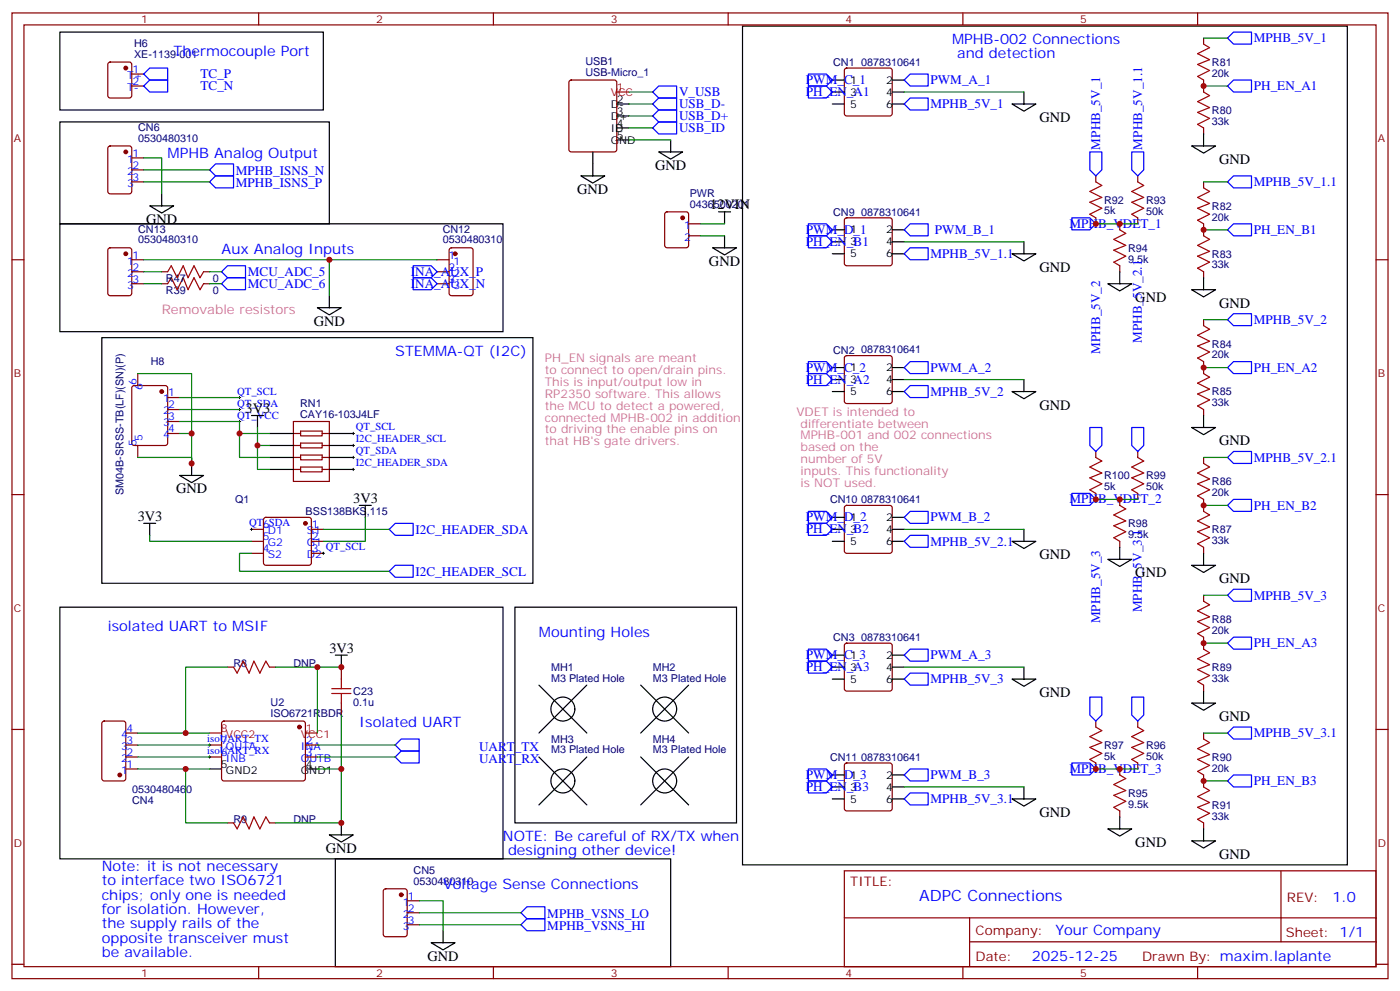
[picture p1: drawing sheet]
<svg xmlns="http://www.w3.org/2000/svg" width="412mm" height="292mm" viewBox="0 0 412 292" stroke-linecap="round" stroke-linejoin="round" font-family="sans-serif">
<g fill="none" stroke="#000" stroke-width=".35">
<path d="M17.6 9.5h77.6v22.9h-77.6zM218.7 7.7h178.2v246.9h-178.2zM17.6 35.9h79.4v30h-79.4zM181.7 34.1h3.5M181.7 30.6h3.5M181.7 37.7h3.5M245.2 30.6h3.5M245.2 23.6h3.5M245.2 27.1h3.5M262.8 30.6h3.5M262.8 23.6h3.5M262.8 27.1h3.5"/>
<path d="M298.1 30.6h7.1l-3.6 2.1zM301.6 27.1v3.5M354.5 39.4v3.6M47.6 57.1v3.5M171.1 51.8h7.1l-3.6 2.1zM174.6 44.7v7.1M181.7 41.2h3.5M194 44.7h7.1l-3.5 2.1zM197.6 41.2v3.5M351 43h7.1l-3.6 2.1zM17.6 65.9h130.6v31.7h-130.6zM44.1 60.6h7.1l-3.6 2.1z"/>
<path d="M209.9 73h7.1l-3.6 2.1zM211.7 62.4h3.5M213.4 62.4v3.5M213.4 69.4v3.6M245.2 67.7h3.5M245.2 71.2h3.5M245.2 74.7h3.5M262.8 67.7h3.5M262.8 71.2h3.5M262.8 74.7h3.5M298.1 74.7h7.1l-3.6 2.1zM301.6 71.2v3.5"/>
<path d="M30 99.4h127v72.3h-127zM93.5 90.6h7l-3.5 2.1zM97 87.1v3.5M326.3 83.5h7.1l-3.6 2.2zM329.8 80v3.5M351 85.3h7.1l-3.6 2.1zM354.5 81.8v3.5M245.2 108.2h3.5M245.2 111.8h3.5M245.2 115.3h3.5M262.8 108.2h3.5M262.8 111.8h3.5"/>
<path d="M262.8 115.3h3.5M298.1 115.3h7.1l-3.6 2.1zM301.6 111.8v3.5M52.9 140h7.1l-3.6 2.1zM56.4 136.5v3.5M74.1 122.3h3.5M75.8 122.3v3.6M79.4 127.6h7M79.4 131.2h7M79.4 134.7h7M79.4 138.2h7M97 127.6h7.1"/>
<path d="M97 131.2h7.1M97 134.7h7.1M97 138.2h7.1M351 125.9h7.1l-3.6 2.1zM354.5 122.3v3.6M42.3 154.1h3.6M44.1 154.1v3.5M105.8 148.8h3.6M107.6 148.8v3.5M245.2 152.3h3.5M245.2 155.9h3.5M245.2 159.4h3.5"/>
<path d="M262.8 152.3h3.5M262.8 155.9h3.5M262.8 159.4h3.5M298.1 159.4h7.1l-3.6 2.1zM301.6 155.9v3.5M17.6 178.8h130.6v74.1h-130.6zM151.7 178.8h65.3v63.5h-65.3zM326.3 164.7h7.1l-3.6 2.1zM329.8 161.1v3.6M351 166.4h7.1l-3.6 2.2zM354.5 162.9v3.5M98.8 192.9h3.5"/>
<path d="M100.5 192.9v3.5M245.2 192.9h3.5M245.2 196.4h3.5M245.2 200h3.5M262.8 192.9h3.5M262.8 196.4h3.5M262.8 200h3.5M298.1 200h7.1l-3.6 2.1zM301.6 196.4v3.6M158.7 201.7l14.2 14.1M172.9 201.7l-14.2 14.1M188.7 201.7l14.1 14.1"/>
<path d="M202.8 201.7l-14.1 14.1M351 207h7.1l-3.6 2.1zM354.5 203.5v3.5M61.7 226.4h3.6M90 226.4h3.5M158.7 222.9l14.2 14.1M172.9 222.9l-14.2 14.1M188.7 222.9l14.1 14.1M202.8 222.9l-14.1 14.1M245.2 228.2h3.5M245.2 231.7h3.5M245.2 235.2h3.5"/>
<path d="M262.8 228.2h3.5M262.8 231.7h3.5M262.8 235.2h3.5M298.1 235.2h7.1l-3.6 2.1zM301.6 231.7v3.5M97 245.8h7.1l-3.6 2.1zM98.8 252.9h98.8v31.7h-98.8zM100.5 242.3v3.5M326.3 244.1h7.1l-3.6 2.1zM329.8 240.5v3.6M351 247.6h7.1l-3.6 2.1zM354.5 244.1v3.5"/>
<path d="M127 277.6h7.1l-3.6 2.1zM130.5 274v3.6"/>
<circle cx="165.8" cy="208.8" r="3.5"/>
<circle cx="195.8" cy="208.8" r="3.5"/>
<circle cx="165.8" cy="229.9" r="3.5"/>
<circle cx="195.8" cy="229.9" r="3.5"/>
</g>
<g fill="none" stroke="#870000" stroke-width=".35">
<path d="M3.5 3.8h405.4v284.3h-405.4zM7.1 7.3h398.2v277.3h-398.2zM32 18.5l.5-.2h5.6l.7 .4v9.5l-.5 .6-5.8 .1-.7-.5-.1-9.4zM76.2 3.8v3.5M145.3 3.8v3.5M214.5 3.8v3.5M283.6 3.8v3.5M352.8 3.8v3.5M354.5 11.2v1.8M38.8 21.8h3.5M38.8 25.3h3.5M167.8 23.8l.5-.2h12.7l.6 .4 .1 20-.5 .7h-12.9l-.7-.4v-20z"/>
<path d="M248.9 20.2l.5-.2h12.7l.5 .2 .2 .5v12.7l-.2 .5-.5 .2h-12.7l-.5-.2-.2-.5v-12.7zM354.5 23.6v3.5M354.5 37.7v1.7M32 43.2l.5-.2h5.6l.7 .4v13l-.5 .6-5.8 .1-.7-.5-.1-12.9zM38.8 46.5h3.5M38.8 50h3.5M38.8 53.6h3.5M322.8 51.8v1.8M335.1 51.8v1.8M354.5 53.6v1.7M3.5 76.5h3.6M32 73.2l.5-.2h5.6l.7 .4v13l-.5 .6-5.8 .1-.7-.5-.1-12.9z"/>
<path d="M38.8 76.5h3.5M128.8 76.5h3.5M132.5 73.2l.5-.2h5.6l.7 .4v13l-.4 .6-5.9 .1-.7-.5v-12.9zM196 62.6l.5-.2h5.6l.7 .4v9.4l-.4 .7-5.9 .1-.7-.5v-9.4zM202.8 65.9h3.6M202.8 69.4h3.6M248.9 64.3l.5-.2h12.7l.5 .2 .2 .5v12.7l-.2 .5-.5 .2h-12.7l-.5-.2-.2-.5v-12.7zM322.8 64.1v1.8M329.8 65.9v1.8M329.8 78.2v1.8M335.1 64.1v1.8M354.5 65.9v3.5"/>
<path d="M405.3 76.5h3.6M38.8 83.5h3.5M38.8 80h3.5M47.6 83.5h1.8M47.6 80h1.8M60 83.5h1.7M60 80h1.7M128.8 83.5h3.5M128.8 80h3.5M354.5 80v1.8M354.5 94.1v1.8M39 113.7l.5-.2h9.2l.6 .5 .1 16.5-.5 .6-9.4 .1-.6-.5-.1-16.5z"/>
<path d="M40.6 110v3.5M49.4 117.1h3.5M248.9 104.9l.5-.2h12.7l.5 .2 .2 .5v12.7l-.2 .5-.5 .2h-12.7l-.5-.2-.2-.5v-12.7zM354.5 106.5v3.5M40.6 131.2v3.5M49.4 120.6h3.5M49.4 124.1h3.5M49.4 127.6h3.5M86.4 124.1h10.6v17.6h-10.6zM86.4 127.6h2.1M86.4 138.2h2.1M86.4 134.7h2.1"/>
<path d="M86.4 131.2h2.1M88.5 137.5h6.4v1.4h-6.4zM88.5 134h6.4v1.4h-6.4zM88.5 130.5h6.4v1.4h-6.4zM88.5 126.9h6.4v1.4h-6.4zM94.9 127.6h2.1M94.9 138.2h2.1M94.9 134.7h2.1M94.9 131.2h2.1M322.8 132.9v1.8M335.1 132.9v1.8M354.5 120.6v1.7"/>
<path d="M354.5 134.7v1.8M3.5 145.6h3.6M74.1 155.9h3.5M74.1 159.4h3.5M77.8 152.5l.5-.2h12.7l.5 .2 .2 .5v12.7l-.2 .5-.5 .2h-12.7l-.5-.2-.2-.5v-12.7zM91.7 155.9h3.5M91.7 159.4h3.5M248.9 149l.5-.2h12.7l.5 .2 .2 .5v12.7l-.2 .5-.5 .2h-12.7l-.5-.2-.2-.5v-12.7zM322.8 145.3v1.7M329.8 147v1.8M329.8 159.4v1.7M335.1 145.3v1.7"/>
<path d="M354.5 147v3.6M405.3 145.6h3.6M74.1 162.9h3.5M91.7 162.9h3.5M354.5 161.1v1.8M354.5 175.3v1.7M67 196.4h1.8M79.4 196.4h1.7M100.5 196.4v3.6M248.9 189.6l.5-.2h12.7l.5 .2 .2 .5v12.7l-.2 .5-.5 .2h-12.7l-.5-.3-.2-.4v-12.7zM354.5 187.6v3.5M3.5 214.8h3.6"/>
<path d="M30.2 212.5l.5-.2h5.6l.7 .4v16.5l-.4 .7h-5.9l-.7-.4v-16.5zM37 219.4h3.6M37 215.8h3.6M61.7 219.4h3.6M65.5 212.5l.5-.2h23.3l.5 .2 .2 .5-.1 16.5-.6 .4h-23.6l-.4-.7v-16.2zM90 219.4h3.5M100.5 207v3.5M322.8 212.3v1.8M335.1 212.3v1.8M354.5 201.7v1.8M354.5 215.8v1.8M405.3 214.8h3.6"/>
<path d="M37 222.9h3.6M37 226.4h3.6M61.7 222.9h3.6M90 222.9h3.5M248.9 224.9l.5-.3h12.7l.5 .3 .2 .5v12.7l-.2 .5-.5 .2h-12.7l-.5-.3-.2-.4v-12.7zM322.8 224.6v1.8M329.8 226.4v1.8M329.8 238.8v1.7M335.1 224.6v1.8M354.5 228.2v3.5M67 242.3h1.8M79.4 242.3h1.7"/>
<path d="M248.7 256.4h156.6v28.2h-156.6zM354.5 242.3v1.8M377.3 256.4v20.9M113.1 261.9l.5-.2h5.6l.7 .4v13l-.4 .6-5.9 .1-.7-.5v-12.9zM119.9 265.2h3.6M119.9 268.7h3.6M119.9 272.3h3.6M248.7 270.2h156.5M285.6 277.3h119.6M285.6 270.2v14.2M3.5 283.9h3.6M76.2 284.6v3.5"/>
<path d="M145.3 284.6v3.5M214.5 284.6v3.5M283.6 284.6v3.5M352.8 284.6v3.5M405.3 283.9h3.6"/>
</g>
<g fill="#870000" stroke="#870000" stroke-width=".35">
<circle cx="37" cy="20" r=".53"/>
<circle cx="201.1" cy="64.1" r=".53"/>
<circle cx="88.2" cy="214.1" r=".53"/>
<circle cx="35.3" cy="228.2" r=".53"/>
<circle cx="47.6" cy="115.3" r=".53"/>
<circle cx="90" cy="154.1" r=".53"/>
<circle cx="118.2" cy="263.5" r=".53"/>
<circle cx="37" cy="44.7" r=".53"/>
<circle cx="134.1" cy="74.7" r=".53"/>
<circle cx="37" cy="74.7" r=".53"/>
</g>
<path d="M181.7 27.1h3.5M61.7 215.8h3.6M90 215.8h3.5" fill="none" stroke="#f00" stroke-width=".35"/>
<g fill="none" stroke="#a10000" stroke-width=".35">
<path d="M354.5 13l1.8 1-3.5 1.8 3.5 1.8-3.5 1.4 3.5 1.7-3.5 1.8 1.7 1.1M354.5 27.1l1.8 1.1-3.5 1.7 3.5 1.8-3.5 1.4 3.5 1.8-3.5 1.7 1.7 1.1M322.8 53.6l1.8 1-3.6 1.8 3.6 1.7-3.6 1.4 3.6 1.8-3.6 1.8 1.8 1M335.1 53.6l1.8 1-3.5 1.8 3.5 1.7-3.5 1.4 3.5 1.8-3.5 1.8 1.7 1M354.5 55.3l1.8 1.1-3.5 1.7 3.5 1.8-3.5 1.4 3.5 1.8-3.5 1.7 1.7 1.1M329.8 67.7l1.8 1-3.5 1.8 3.5 1.7-3.5 1.5 3.5 1.7-3.5 1.8 1.7 1M354.5 69.4l1.8 1.1-3.5 1.7 3.5 1.8-3.5 1.4 3.5 1.8-3.5 1.8 1.7 1M49.4 83.5l1-1.7 1.8 3.5 1.8-3.5 1.4 3.5 1.7-3.5 1.8 3.5 1.1-1.8M49.4 80l1-1.8 1.8 3.6 1.8-3.6 1.4 3.6 1.7-3.6 1.8 3.6 1.1-1.8M354.5 95.9l1.8 1-3.5 1.8 3.5 1.8-3.5 1.4 3.5 1.7-3.5 1.8 1.7 1.1M354.5 110l1.8 1.1-3.5 1.7 3.5 1.8-3.5 1.4 3.5 1.8-3.5 1.7 1.7 1.1M322.8 134.7l1.8 1-3.6 1.8 3.6 1.8-3.6 1.4 3.6 1.8-3.6 1.7 1.8 1.1"/>
<path d="M335.1 134.7l1.8 1-3.5 1.8 3.5 1.8-3.5 1.4 3.5 1.8-3.5 1.7 1.7 1.1M354.5 136.5l1.8 1-3.5 1.8 3.5 1.7-3.5 1.5 3.5 1.7-3.5 1.8 1.7 1M329.8 148.8l1.8 1.1-3.5 1.7 3.5 1.8-3.5 1.4 3.5 1.8-3.5 1.7 1.7 1.1M354.5 150.6l1.8 1-3.5 1.8 3.5 1.8-3.5 1.4 3.5 1.7-3.5 1.8 1.7 1M354.5 177l1.8 1.1-3.5 1.7 3.5 1.8-3.5 1.4 3.5 1.8-3.5 1.7 1.7 1.1M68.8 196.4l1 1.8 1.8-3.5 1.8 3.5 1.4-3.5 1.8 3.5 1.7-3.5 1.1 1.7M100.5 200v2.8M354.5 191.1l1.8 1.1-3.5 1.8 3.5 1.7-3.5 1.4 3.5 1.8-3.5 1.8 1.7 1M97.7 204.2h5.7M97.7 202.8h5.7M100.5 204.2v2.8M322.8 214.1l1.8 1-3.6 1.8 3.6 1.8-3.6 1.4 3.6 1.7-3.6 1.8 1.8 1"/>
<path d="M335.1 214.1l1.8 1-3.5 1.8 3.5 1.8-3.5 1.4 3.5 1.7-3.5 1.8 1.7 1M354.5 217.6l1.8 1.1-3.5 1.7 3.5 1.8-3.5 1.4 3.5 1.8-3.5 1.7 1.7 1.1M329.8 228.2l1.8 1-3.5 1.8 3.5 1.8-3.5 1.4 3.5 1.7-3.5 1.8 1.7 1.1M354.5 231.7l1.8 1.1-3.5 1.7 3.5 1.8-3.5 1.4 3.5 1.8-3.5 1.7 1.7 1.1M68.8 242.3l1 1.8 1.8-3.6 1.8 3.6 1.4-3.6 1.8 3.6 1.7-3.6 1.1 1.8"/>
</g>
<g fill="none" stroke="#000" stroke-width=".29">
<path d="M70.2 117.1h.7M70.6 116.7v.7M70.2 124.1h.7M70.2 120.6h.7M70.6 120.2v.7M70.6 123.8v.7M103.7 127.6h.7M103.7 131.2h.7M103.7 134.7h.7M103.7 138.2h.7M104.1 127.3v.7M104.1 130.8v.7"/>
<path d="M104.1 134.3v.7M104.1 137.9v.7M73.7 155.9h.7M74.1 155.5v.7M94.9 162.9h.7M95.2 162.6v.7M61.4 219.4h.7M61.7 219v.7M61.4 222.9h.7M61.7 222.5v.7"/>
</g>
<g fill="none" stroke="#00f" stroke-width=".35">
<path d="M361.6 11.2l1.8-1.7h5.3v3.5h-5.3zM44.1 20h5.3v3.6h-5.3l-1.8-1.8zM44.1 23.6h5.3v3.5h-5.3l-1.8-1.8zM192.3 27.1l1.7-1.8h5.3v3.6h-5.3zM192.3 30.6l1.7-1.7h5.3v3.5h-5.3zM192.3 37.7l1.7-1.8h5.3v3.5h-5.3zM194 32.4h5.3v3.5h-5.3l-1.7-1.8zM238.1 21.8h5.3l1.8 1.8-1.8 1.7h-5.3zM238.1 25.3h5.3l1.8 1.8-1.8 1.8h-5.3zM266.3 23.6l1.8-1.8h5.3v3.5h-5.3zM266.3 30.6l1.8-1.7h5.3v3.5h-5.3zM363.4 23.6h5.3v3.5h-5.3l-1.8-1.8z"/>
<path d="M61.7 53.6l1.8-1.8h5.3v3.5h-5.3zM61.7 50l1.8-1.7h5.3v3.5h-5.3zM321 44.7h3.6v5.3l-1.8 1.8-1.8-1.8zM333.4 44.7h3.5v5.3l-1.8 1.8-1.7-1.8zM363.4 51.8h5.3v3.5h-5.3l-1.8-1.7zM67 78.2h5.3v3.6h-5.3l-1.7-1.8zM121.7 78.2h5.3l1.8 1.8-1.8 1.8h-5.3zM238.1 69.4h5.3l1.8 1.8-1.8 1.8h-5.3zM238.1 65.9h5.3l1.8 1.8-1.8 1.7h-5.3zM268.1 65.9h5.3v3.5h-5.3l-1.8-1.7zM268.1 73h5.3v3.5h-5.3l-1.8-1.8zM315.7 64.1h5.3l1.8 1.8-1.8 1.8h-5.3z"/>
<path d="M363.4 65.9h5.3v3.5h-5.3l-1.8-1.7zM67 81.8h5.3v3.5h-5.3l-1.7-1.8zM121.7 81.8h5.3l1.8 1.7-1.8 1.8h-5.3zM363.4 92.4h5.3v3.5h-5.3l-1.8-1.8zM238.1 106.5h5.3l1.8 1.7-1.8 1.8h-5.3zM238.1 110h5.3l1.8 1.8-1.8 1.7h-5.3zM268.1 106.5h5.3v3.5h-5.3l-1.8-1.8zM268.1 113.5h5.3v3.6h-5.3l-1.8-1.8zM363.4 106.5h5.3v3.5h-5.3l-1.8-1.8zM321 125.9h3.6v5.3l-1.8 1.7-1.8-1.7zM333.4 125.9h3.5v5.3l-1.8 1.7-1.7-1.7zM361.6 134.7l1.8-1.8h5.3v3.6h-5.3z"/>
<path d="M116.4 154.1h5.3v3.5h-5.3l-1.7-1.7zM238.1 150.6h5.3l1.8 1.7-1.8 1.8h-5.3zM238.1 154.1h5.3l1.8 1.8-1.8 1.7h-5.3zM266.3 152.3l1.8-1.7h5.3v3.5h-5.3zM268.1 157.6h5.3v3.5h-5.3l-1.8-1.7zM315.7 145.3h5.3l1.8 1.7-1.8 1.8h-5.3zM363.4 147h5.3v3.6h-5.3l-1.8-1.8zM116.4 166.4h5.3v3.6h-5.3l-1.7-1.8zM363.4 173.5h5.3v3.5h-5.3l-1.8-1.7zM238.1 191.1h5.3l1.8 1.8-1.8 1.8h-5.3zM238.1 194.7h5.3l1.8 1.7-1.8 1.8h-5.3zM266.3 192.9l1.8-1.8h5.3v3.6h-5.3z"/>
<path d="M266.3 200l1.8-1.8h5.3v3.5h-5.3zM361.6 189.4l1.8-1.8h5.3v3.5h-5.3zM118.2 217.6h5.3v3.5h-5.3l-1.8-1.7zM321 205.2h3.6v5.3l-1.8 1.8-1.8-1.8zM333.4 205.2h3.5v5.3l-1.8 1.8-1.7-1.8zM363.4 214.1h5.3v3.5h-5.3l-1.8-1.8zM118.2 221.1h5.3v3.5h-5.3l-1.8-1.7zM238.1 226.4h5.3l1.8 1.8-1.8 1.7h-5.3zM238.1 229.9h5.3l1.8 1.8-1.8 1.8h-5.3zM268.1 226.4h5.3v3.5h-5.3l-1.8-1.7zM268.1 233.5h5.3v3.5h-5.3l-1.8-1.8zM315.7 224.6h5.3l1.8 1.8-1.8 1.8h-5.3z"/>
<path d="M363.4 228.2h5.3v3.5h-5.3l-1.8-1.8zM153.5 268.7l1.7-1.7h5.3v3.5h-5.3zM153.5 272.3l1.7-1.8h5.3v3.5h-5.3z"/>
</g>
<g fill="none" stroke="#008700" stroke-width=".35">
<path d="M354.5 11.2h7.1M185.2 37.7h7.1M185.2 34.1h7.1M185.2 30.6h7.1M185.2 27.1h7.1M266.3 27.1h35.3M354.5 25.3h7.1M42.3 46.5h5.3v10.6M42.3 53.6h19.4M42.3 50h19.4M185.2 41.2h12.4M354.5 53.6h7.1"/>
<path d="M42.3 76.5h54.7M128.8 76.5h-31.8v10.6M206.4 65.9h7M206.4 69.4h7M266.3 71.2h35.3M322.8 65.9h12.3M354.5 67.7h7.1M42.3 83.5h5.3M42.3 80h5.3M61.7 83.5h3.6M61.7 80h3.6M354.5 94.1h7.1"/>
<path d="M40.6 110h15.8v17.6M52.9 117.1h17.7M266.3 111.8h35.3M354.5 108.2h7.1M52.9 127.6h3.5v8.9v-1.8h-15.8M52.9 124.1h17.7v3.5h8.8M52.9 120.6h17.7M70.6 127.6v7.1h8.8M75.8 125.9v5.3h3.6M75.8 131.2v7h3.6M354.5 134.7h7.1M44.1 157.6v1.8h30"/>
<path d="M95.2 155.9h19.5M107.6 152.3v7.1h-12.4M266.3 155.9h35.3M322.8 147h12.3M354.5 148.8h7.1M74.1 162.9h-3.5v5.3h44.1M354.5 175.3h7.1M67 196.4h-12.3v19.4M81.1 196.4h12.4M100.5 196.4h-7v19.4M266.3 196.4h35.3M354.5 189.4h7.1"/>
<path d="M40.6 215.8h21.1M40.6 219.4h21.1M93.5 219.4h22.9M100.5 210.5v15.9h-7M354.5 215.8h7.1M40.6 226.4h21.1M40.6 222.9h21.1M54.7 226.4v15.9h12.3M93.5 222.9h22.9M100.5 226.4v15.9h-19.4M266.3 231.7h35.3M322.8 226.4h12.3"/>
<path d="M354.5 229.9h7.1M123.5 265.2h7v8.8M123.5 272.3h30M123.5 268.7h30"/>
</g>
<g fill="#c00">
<circle cx="100.5" cy="196.4" r=".88"/>
<circle cx="54.7" cy="215.8" r=".88"/>
<circle cx="93.5" cy="196.4" r=".88"/>
<circle cx="54.7" cy="226.4" r=".88"/>
<circle cx="100.5" cy="226.4" r=".88"/>
<circle cx="100.5" cy="242.3" r=".88"/>
<circle cx="56.4" cy="127.6" r=".88"/>
<circle cx="56.4" cy="136.5" r=".88"/>
<circle cx="75.8" cy="131.2" r=".88"/>
<circle cx="70.6" cy="127.6" r=".88"/>
<circle cx="354.5" cy="25.3" r=".88"/>
<circle cx="354.5" cy="67.7" r=".88"/>
<circle cx="354.5" cy="108.2" r=".88"/>
<circle cx="354.5" cy="148.8" r=".88"/>
<circle cx="354.5" cy="189.4" r=".88"/>
<circle cx="354.5" cy="229.9" r=".88"/>
<circle cx="329.8" cy="65.9" r=".88"/>
<circle cx="329.8" cy="226.4" r=".88"/>
<circle cx="329.8" cy="147" r=".88"/>
<circle cx="322.8" cy="65.9" r=".88"/>
<circle cx="322.8" cy="147" r=".88"/>
<circle cx="322.8" cy="226.4" r=".88"/>
<circle cx="97" cy="76.5" r=".88"/>
</g>
<text font-size="4.6" fill="#00f" x="270.8" y="265.4">ADPC Connections</text>
<g font-size="4.2" fill="#00f">
<text x="51.2" y="16.5">Thermocouple Port</text>
<text x="280.5" y="13">MPHB-002 Connections</text>
<text x="281.9" y="17.2">and detection</text>
<text x="49.4" y="46.5">MPHB Analog Output</text>
<text x="65.3" y="74.7">Aux Analog Inputs</text>
<text x="116.4" y="104.7">STEMMA-QT (I2C)</text>
<text x="31.7" y="185.8">isolated UART to MSIF</text>
<text x="158.7" y="187.6">Mounting Holes</text>
<text x="105.8" y="214.1">Isolated UART</text>
<text x="148.2" y="247.6">NOTE: Be careful of RX/TX when</text>
<text x="149.7" y="251.8">designing other device!</text>
<text x="30" y="256.4">Note: it is not necessary</text>
<text x="30" y="260.6">to interface two ISO6721</text>
<text x="130.5" y="261.7">Voltage Sense Connections</text>
<text x="30" y="264.9">chips; only one is needed</text>
<text x="30" y="269.1">for isolation. However,</text>
<text x="392.5" y="265.7">1.0</text>
<text x="30" y="273.3">the supply rails of the</text>
<text x="310.9" y="275.2">Your Company</text>
<text x="30" y="277.6">opposite transceiver must</text>
<text x="30" y="281.8">be available.</text>
<text x="304" y="283">2025-12-25</text>
</g>
<g font-size="4.2">
<text x="306.2" y="35.9">GND</text>
<text x="193" y="50">GND</text>
<text x="359.1" y="48.3">GND</text>
<text x="170" y="57.1">GND</text>
<text x="43" y="65.9">GND</text>
<text x="209.2" y="61.7">12VIN</text>
<text x="208.8" y="78.2">GND</text>
<text x="306.2" y="80">GND</text>
<text x="334.4" y="88.8">GND</text>
<text x="92.4" y="95.9">GND</text>
<text x="359.1" y="90.6">GND</text>
<text x="72.3" y="121.6">3V3</text>
<text x="306.2" y="120.6">GND</text>
<text x="359.1" y="131.2">GND</text>
<text x="51.9" y="145.3">GND</text>
<text x="104.1" y="148.1">3V3</text>
<text x="40.6" y="153.4">3V3</text>
<text x="306.2" y="164.7">GND</text>
<text x="334.4" y="170">GND</text>
<text x="359.1" y="171.7">GND</text>
<text x="97" y="192.2">3V3</text>
<text x="306.2" y="205.2">GND</text>
<text x="359.1" y="212.3">GND</text>
<text x="306.2" y="240.5">GND</text>
<text x="96" y="251.1">GND</text>
<text x="334.4" y="249.3">GND</text>
<text x="359.1" y="252.9">GND</text>
<text x="125.9" y="282.9">GND</text>
</g>
<g font-size="3.9" fill="#00f">
<text x="369.4" y="12.5">MPHB_5V_1</text>
<text x="59.1" y="23.1">TC_P</text>
<text x="59.1" y="26.6">TC_N</text>
<text x="200" y="28.3">V_USB</text>
<text x="237.4" y="24.8">PWM_C_1</text>
<text x="237.4" y="28.3">PH_EN_A1</text>
<text x="274.1" y="24.8">PWM_A_1</text>
<text x="369.4" y="26.6">PH_EN_A1</text>
<text x="200" y="31.9">USB_D-</text>
<text x="200" y="35.4">USB_D+</text>
<text x="274.1" y="31.9">MPHB_5V_1</text>
<text x="200" y="38.9">USB_ID</text>
<text x="324" y="44" transform="rotate(-90 324 44)">MPHB_5V_1</text>
<text x="336.4" y="44" transform="rotate(-90 336.4 44)">MPHB_5V_1.1</text>
<text x="69.5" y="51.6">MPHB_ISNS_N</text>
<text x="69.5" y="55.1">MPHB_ISNS_P</text>
<text x="369.4" y="54.8">MPHB_5V_1.1</text>
<text x="237.4" y="68.9">PWM_D_1</text>
<text x="275.4" y="68.9">PWM_B_1</text>
<text x="315" y="67.2">MPHB_VDET_1</text>
<text x="369.4" y="68.9">PH_EN_B1</text>
<text x="237.4" y="72.4">PH_EN_B1</text>
<text x="274.1" y="76">MPHB_5V_1.1</text>
<text x="73" y="81.2">MCU_ADC_5</text>
<text x="121" y="81.3">INA_AUX_P</text>
<text x="73" y="84.8">MCU_ADC_6</text>
<text x="121" y="84.8">INA_AUX_N</text>
<text x="369.4" y="95.4">MPHB_5V_2</text>
<text x="336.4" y="101" transform="rotate(-90 336.4 101)">MPHB_5V_2.1</text>
<text x="324" y="104.1" transform="rotate(-90 324 104.1)">MPHB_5V_2</text>
<text x="237.4" y="109.4">PWM_C_2</text>
<text x="237.4" y="112.9">PH_EN_A2</text>
<text x="274.1" y="109.4">PWM_A_2</text>
<text x="369.4" y="109.5">PH_EN_A2</text>
<text x="274.1" y="116.5">MPHB_5V_2</text>
<text x="369.4" y="135.9">MPHB_5V_2.1</text>
<text x="315" y="148.2">MPHB_VDET_2</text>
<text x="237.4" y="153.5">PWM_D_2</text>
<text x="274.1" y="153.5">PWM_B_2</text>
<text x="369.4" y="150.1">PH_EN_B2</text>
<text x="122.4" y="157.1">I2C_HEADER_SDA</text>
<text x="237.4" y="157">PH_EN_B2</text>
<text x="274.1" y="160.7">MPHB_5V_2.1</text>
<text x="122.4" y="169.5">I2C_HEADER_SCL</text>
<text x="369.4" y="176.5">MPHB_5V_3</text>
<text x="324" y="183.5" transform="rotate(-90 324 183.5)">MPHB_5V_3</text>
<text x="336.4" y="180.3" transform="rotate(-90 336.4 180.3)">MPHB_5V_3.1</text>
<text x="369.4" y="190.6">PH_EN_A3</text>
<text x="237.4" y="194.1">PWM_C_3</text>
<text x="237.4" y="197.6">PH_EN_A3</text>
<text x="274.1" y="194.1">PWM_A_3</text>
<text x="274.1" y="201.1">MPHB_5V_3</text>
<text x="141.1" y="221.1">UART_TX</text>
<text x="369.4" y="217.1">MPHB_5V_3.1</text>
<text x="141.1" y="224.6">UART_RX</text>
<text x="315" y="227.6">MPHB_VDET_3</text>
<text x="237.4" y="229.3">PWM_D_3</text>
<text x="237.4" y="232.9">PH_EN_B3</text>
<text x="274.1" y="229.3">PWM_B_3</text>
<text x="369.4" y="231.2">PH_EN_B3</text>
<text x="274.1" y="236.5">MPHB_5V_3.1</text>
<text x="161.2" y="270.3">MPHB_VSNS_LO</text>
<text x="161.2" y="273.8">MPHB_VSNS_HI</text>
</g>
<text font-size="3.9" fill="#c69" x="47.6" y="92.4">Removable resistors</text>
<g font-size="3.9" fill="#800">
<text x="250.5" y="261">TITLE:</text>
<text x="379.1" y="265.7">REV:</text>
<text x="287.4" y="275.2">Company:</text>
<text x="378.7" y="275.8">Sheet: 1/1</text>
<text x="287.4" y="282.9">Date:</text>
<text x="336.4" y="282.9">Drawn By: maxim.laplante</text>
</g>
<g font-size="3.5" fill="#c69">
<text x="160.5" y="106.5">PH_EN signals are meant</text>
<text x="160.5" y="110">to connect to open/drain pins.</text>
<text x="160.5" y="113.5">This is input/output low in</text>
<text x="160.5" y="117.1">RP2350 software. This allows</text>
<text x="160.5" y="120.6">the MCU to detect a powered,</text>
<text x="160.5" y="124.1">connected MPHB-002 in addition</text>
<text x="234.6" y="122.3">VDET is intended to</text>
<text x="235.8" y="125.9">differentiate between</text>
<text x="160.5" y="127.6">to driving the enable pins on</text>
<text x="160.5" y="131.2">that HB's gate drivers.</text>
<text x="235.8" y="129.4">MPHB-001 and 002 connections</text>
<text x="235.8" y="132.9">based on the</text>
<text x="235.8" y="136.5">number of 5V</text>
<text x="235.8" y="140">inputs. This functionality</text>
<text x="235.8" y="143.5">is NOT used.</text>
</g>
<g font-size="3.2" fill="#800">
<text x="41.6" y="6.8">1</text>
<text x="110.8" y="6.8">2</text>
<text x="179.9" y="6.8">3</text>
<text x="249.1" y="6.8">4</text>
<text x="318.2" y="6.8">5</text>
<text x="4.1" y="41.9">A</text>
<text x="405.9" y="41.9">A</text>
<text x="4.1" y="111.1">B</text>
<text x="405.9" y="111.1">B</text>
<text x="4.1" y="180.2">C</text>
<text x="405.9" y="180.2">C</text>
<text x="4.1" y="249.3">D</text>
<text x="405.9" y="249.3">D</text>
<text x="41.6" y="287.6">1</text>
<text x="110.8" y="287.6">2</text>
<text x="179.9" y="287.6">3</text>
<text x="249.1" y="287.6">4</text>
<text x="318.2" y="287.6">5</text>
</g>
<g font-size="3.2" fill="#000080">
<text x="39.5" y="17">XE-1139-001</text>
<text x="39.5" y="13.9">H6</text>
<text x="172.4" y="22.3">USB-Micro_1</text>
<text x="172.4" y="19.1">USB1</text>
<text x="245.4" y="19.4">CN1</text>
<text x="253.7" y="19.4">0878310641</text>
<text x="357" y="22.6">20k</text>
<text x="357" y="19.4">R81</text>
<text x="357" y="33.5">R80</text>
<text x="40.7" y="41.7">0530480310</text>
<text x="40.7" y="38.5">CN6</text>
<text x="357" y="36.7">33k</text>
<text x="203.2" y="58.1">PWR</text>
<text x="325.3" y="60">R92</text>
<text x="337.6" y="60">R93</text>
<text x="203.2" y="61.3">0436500201</text>
<text x="245.4" y="63.5">CN9</text>
<text x="253.7" y="63.5">0878310641</text>
<text x="325.3" y="63.1">5k</text>
<text x="337.6" y="63.2">50k</text>
<text x="357" y="64.9">20k</text>
<text x="357" y="61.8">R82</text>
<text x="40.7" y="71.7">0530480310</text>
<text x="40.7" y="68.5">CN13</text>
<text x="130.4" y="71.7">0530480310</text>
<text x="130.4" y="68.5">CN12</text>
<text x="332.3" y="77.3">9.5k</text>
<text x="332.3" y="74.1">R94</text>
<text x="357" y="75.9">R83</text>
<text x="48.9" y="82.9">R47</text>
<text x="62.7" y="82.9">0</text>
<text x="357" y="79.1">33k</text>
<text x="48.9" y="86.4">R39</text>
<text x="62.7" y="86.4">0</text>
<text x="44.4" y="107.6">H8</text>
<text x="245.4" y="104.1">CN2</text>
<text x="253.7" y="104.1">0878310641</text>
<text x="357" y="105.5">20k</text>
<text x="357" y="102.3">R84</text>
<text x="88.4" y="119.9">RN1</text>
<text x="357" y="119.6">33k</text>
<text x="357" y="116.4">R85</text>
<text x="88.4" y="123">CAY16-103J4LF</text>
<text x="325.3" y="141.1">R100</text>
<text x="337.6" y="141.1">R99</text>
<text x="357" y="142.9">R86</text>
<text x="36.4" y="145.8" transform="rotate(-90 36.4 145.8)">SM04B-SRSS-TB(LF)(SN)(P)</text>
<text x="69.2" y="148.2">Q1</text>
<text x="244.5" y="148.2">CN10</text>
<text x="253.7" y="148.2">0878310641</text>
<text x="325.3" y="144.3">5k</text>
<text x="337.6" y="144.3">50k</text>
<text x="357" y="146.1">20k</text>
<text x="90" y="151.7">BSS138BKS,115</text>
<text x="332.3" y="155.2">R98</text>
<text x="332.3" y="158.4">9.5k</text>
<text x="357" y="160.2">33k</text>
<text x="357" y="157">R87</text>
<text x="357" y="183.5">R88</text>
<text x="245.4" y="188.8">CN3</text>
<text x="253.7" y="188.7">0878310641</text>
<text x="357" y="186.7">20k</text>
<text x="68.8" y="196.4">R8</text>
<text x="86.4" y="196.4">DNP</text>
<text x="162.3" y="197.5">MH1</text>
<text x="192.3" y="197.5">MH2</text>
<text x="357" y="197.6">R89</text>
<text x="162.3" y="200.7">M3 Plated Hole</text>
<text x="192.3" y="200.7">M3 Plated Hole</text>
<text x="357" y="200.8">33k</text>
<text x="79.7" y="207.8">U2</text>
<text x="104.1" y="207.8">0.1u</text>
<text x="104.1" y="204.6">C23</text>
<text x="79.7" y="211">ISO6721RBDR</text>
<text x="162.3" y="221.8">M3 Plated Hole</text>
<text x="162.3" y="218.7">MH3</text>
<text x="192.3" y="221.8">M3 Plated Hole</text>
<text x="192.3" y="218.7">MH4</text>
<text x="325.3" y="220.5">R97</text>
<text x="337.6" y="220.5">R96</text>
<text x="244.5" y="224">CN11</text>
<text x="253.7" y="224">0878310641</text>
<text x="325.3" y="223.7">5k</text>
<text x="337.6" y="223.7">50k</text>
<text x="357" y="227.2">20k</text>
<text x="357" y="224">R90</text>
<text x="38.9" y="233.6">0530480460</text>
<text x="38.9" y="236.8">CN4</text>
<text x="332.3" y="237.8">9.5k</text>
<text x="332.3" y="234.6">R95</text>
<text x="357" y="238.1">R91</text>
<text x="68.8" y="242.3">R9</text>
<text x="86.4" y="242.3">DNP</text>
<text x="357" y="241.3">33k</text>
<text x="121.8" y="257.2">CN5</text>
<text x="121.8" y="260.4">0530480310</text>
</g>
<g font-size="3.2" fill="#00f">
<text x="37.5" y="23.2">T+</text>
<text x="39" y="21.4">1</text>
<text x="37.5" y="26.7">T-</text>
<text x="39" y="25">2</text>
<text x="37.5" y="47.9">1</text>
<text x="39" y="46.1">1</text>
<text x="37.5" y="51.4">2</text>
<text x="39" y="49.7">2</text>
<text x="39" y="53.2">3</text>
<text x="37.5" y="55">3</text>
<text x="201.5" y="67.3">1</text>
<text x="201.5" y="70.8">2</text>
<text x="37.5" y="77.9">1</text>
<text x="39" y="76.1">1</text>
<text x="132.1" y="76.1">1</text>
<text x="133.6" y="77.9">1</text>
<text x="37.5" y="81.4">2</text>
<text x="39" y="79.7">2</text>
<text x="39" y="83.2">3</text>
<text x="132.1" y="79.7">2</text>
<text x="132.1" y="83.2">3</text>
<text x="133.6" y="81.4">2</text>
<text x="37.5" y="84.9">3</text>
<text x="133.6" y="84.9">3</text>
<text x="40.2" y="113.3" transform="rotate(-90 40.2 113.3)">6</text>
<text x="42" y="114.8" transform="rotate(-90 42 114.8)">6</text>
<text x="48.1" y="118.5">1</text>
<text x="49.6" y="116.7">1</text>
<text x="69.8" y="116.2">QT_SCL</text>
<text x="69.8" y="119.7">QT_SDA</text>
<text x="48.1" y="122">2</text>
<text x="48.1" y="125.5">3</text>
<text x="49.6" y="120.2">2</text>
<text x="49.6" y="123.8">3</text>
<text x="69.8" y="123.2">QT_VCC</text>
<text x="40.2" y="131.3" transform="rotate(-90 40.2 131.3)">5</text>
<text x="42" y="129.9" transform="rotate(-90 42 129.9)">5</text>
<text x="48.1" y="129">4</text>
<text x="49.6" y="127.3">4</text>
<text x="104.8" y="126.8">QT_SCL</text>
<text x="104.8" y="130.3">I2C_HEADER_SCL</text>
<text x="104.8" y="133.8">QT_SDA</text>
<text x="104.8" y="137.3">I2C_HEADER_SDA</text>
<text x="73.4" y="155">QT_SDA</text>
<text x="77.4" y="155.5">6</text>
<text x="91.9" y="155.5">1</text>
<text x="77.4" y="159">5</text>
<text x="78.9" y="157.3">D1</text>
<text x="78.9" y="160.8">G2</text>
<text x="90.4" y="160.8">G1</text>
<text x="90.4" y="157.3">S1</text>
<text x="91.9" y="159">2</text>
<text x="77.4" y="162.6">4</text>
<text x="78.9" y="164.3">S2</text>
<text x="90.4" y="164.3">D2</text>
<text x="91.9" y="162.6">3 QT_SCL</text>
<text x="37.2" y="215.5">4</text>
<text x="35.7" y="220.8">3</text>
<text x="35.7" y="217.2">4</text>
<text x="37.2" y="219">3</text>
<text x="61" y="218.5">isoUART_TX</text>
<text x="65.1" y="219">7</text>
<text x="66.6" y="220.8">OUTA</text>
<text x="88.7" y="220.8">INA</text>
<text x="90.1" y="219">2</text>
<text x="35.7" y="227.8">1</text>
<text x="35.7" y="224.3">2</text>
<text x="37.2" y="226.1">1</text>
<text x="37.2" y="222.5">2</text>
<text x="61" y="222">isoUART_RX</text>
<text x="65.1" y="222.5">6</text>
<text x="66.6" y="224.3">INB</text>
<text x="88.7" y="224.3">OUTB</text>
<text x="90.1" y="222.5">3</text>
<text x="118.6" y="266.6">1</text>
<text x="120.1" y="264.9">1</text>
<text x="120.1" y="268.4">2</text>
<text x="118.6" y="270.2">2</text>
<text x="118.6" y="273.7">3</text>
<text x="120.1" y="271.9">3</text>
</g>
<g font-size="3.2" fill="#f00">
<text x="179.9" y="28.2">VCC</text>
<text x="181.7" y="26.7">1</text>
<text x="65.1" y="215.5">8</text>
<text x="90.1" y="215.5">1</text>
<text x="66.6" y="217.2">VCC2</text>
<text x="88.7" y="217.2">VCC1</text>
</g>
<g font-size="3.2">
<text x="250.5" y="24.6">1</text>
<text x="250.5" y="28.2">3</text>
<text x="261.1" y="24.6">2</text>
<text x="261.1" y="28.2">4</text>
<text x="179.9" y="35.2">D+</text>
<text x="179.9" y="31.7">D-</text>
<text x="181.7" y="33.8">3</text>
<text x="181.7" y="30.3">2</text>
<text x="250.5" y="31.7">5</text>
<text x="261.1" y="31.7">6</text>
<text x="179.9" y="38.7">ID</text>
<text x="181.7" y="40.9">5</text>
<text x="181.7" y="37.3">4</text>
<text x="179.9" y="42.3">GND</text>
<text x="250.5" y="68.7">1</text>
<text x="261.1" y="68.7">2</text>
<text x="250.5" y="72.2">3</text>
<text x="250.5" y="75.8">5</text>
<text x="261.1" y="72.2">4</text>
<text x="261.1" y="75.8">6</text>
<text x="250.5" y="109.3">1</text>
<text x="250.5" y="112.8">3</text>
<text x="261.1" y="109.3">2</text>
<text x="261.1" y="112.8">4</text>
<text x="250.5" y="116.3">5</text>
<text x="261.1" y="116.3">6</text>
<text x="250.5" y="153.4">1</text>
<text x="261.1" y="153.4">2</text>
<text x="250.5" y="156.9">3</text>
<text x="250.5" y="160.4">5</text>
<text x="261.1" y="156.9">4</text>
<text x="261.1" y="160.4">6</text>
<text x="250.5" y="194">1</text>
<text x="250.5" y="197.5">3</text>
<text x="261.1" y="194">2</text>
<text x="261.1" y="197.5">4</text>
<text x="250.5" y="201">5</text>
<text x="261.1" y="201">6</text>
<text x="65.1" y="226.1">5</text>
<text x="66.6" y="227.8">GND2</text>
<text x="88.7" y="227.8">GND1</text>
<text x="90.1" y="226.1">4</text>
<text x="250.5" y="229.2">1</text>
<text x="250.5" y="232.8">3</text>
<text x="261.1" y="229.2">2</text>
<text x="261.1" y="232.8">4</text>
<text x="250.5" y="236.3">5</text>
<text x="261.1" y="236.3">6</text>
</g>
</svg>
